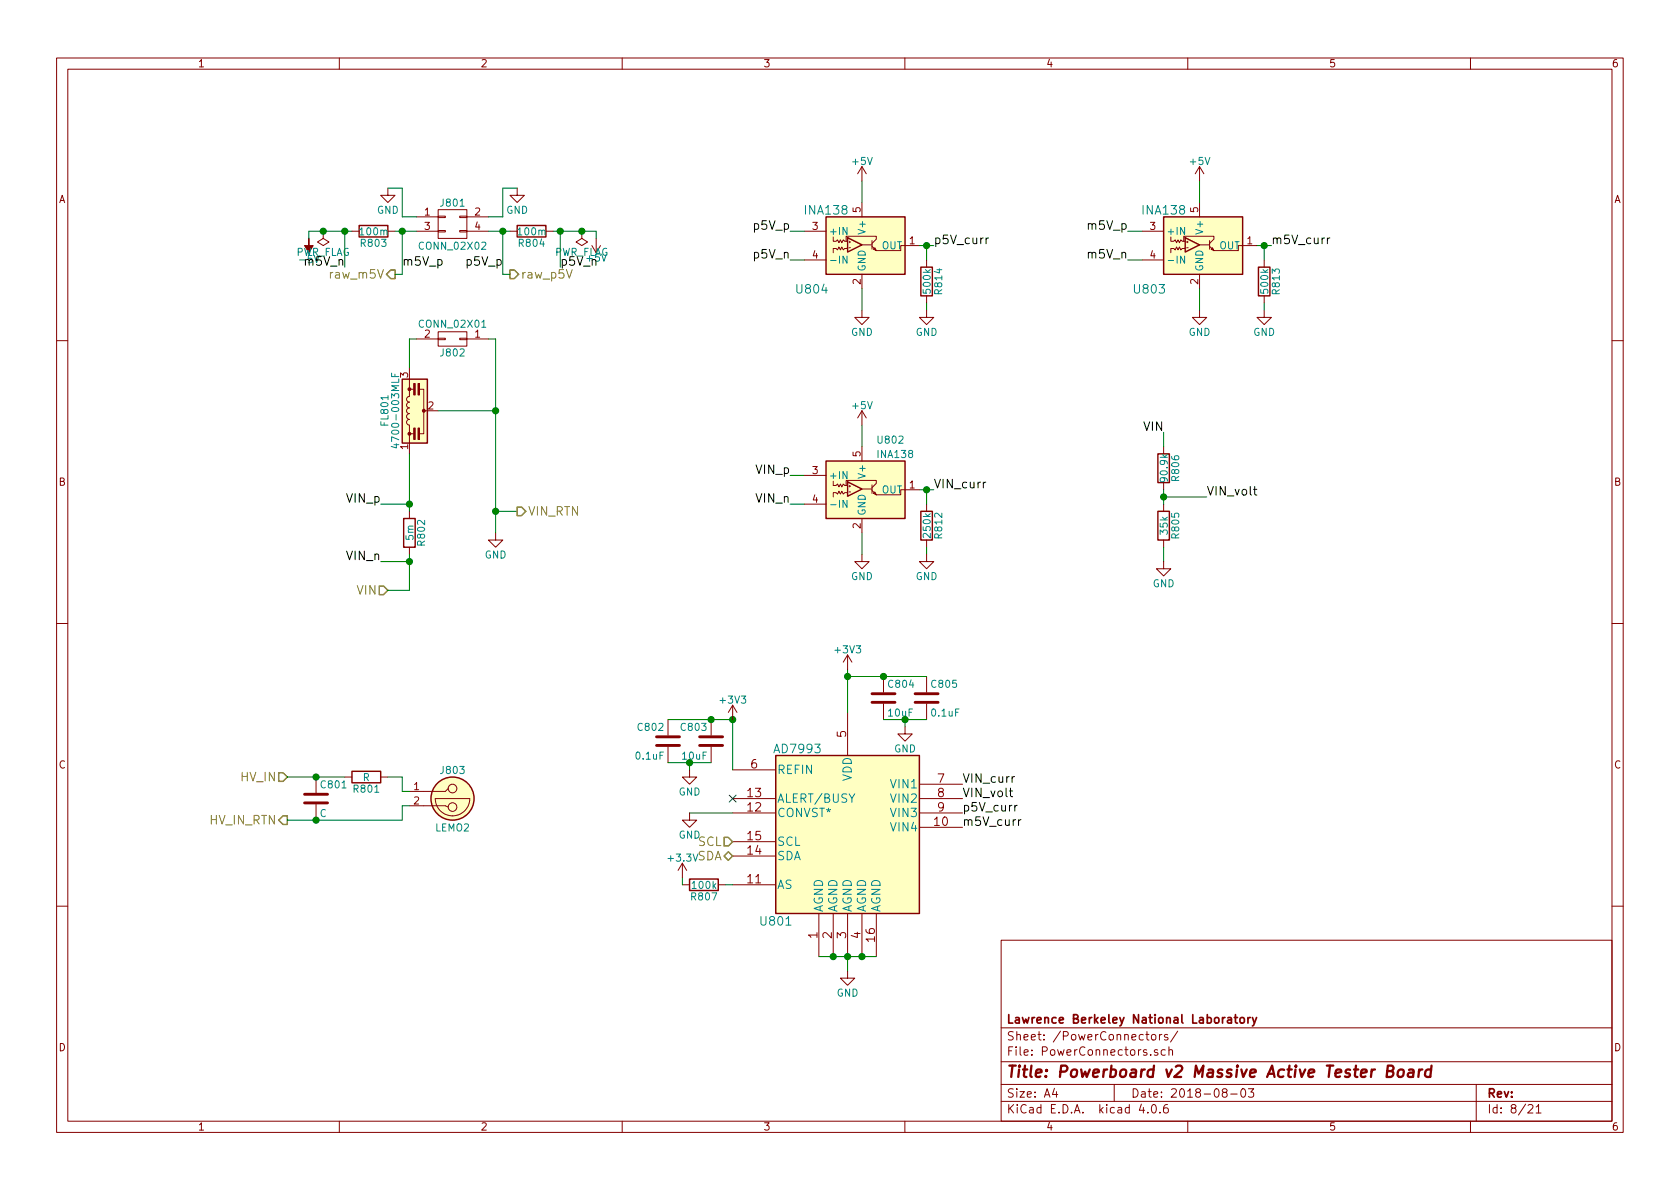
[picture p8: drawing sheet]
<svg xmlns="http://www.w3.org/2000/svg" width="297mm" height="210mm" viewBox="0 0 297 210" stroke-linecap="round" stroke-linejoin="round" font-family="sans-serif">
<g fill="none" stroke="#840000" stroke-width=".18">
<path d="M10 10.3h277v189.9h-277zM12 12.2h273v186.1h-273zM60 10.3v1.9M110 10.3v1.9M160 10.3v1.9M210 10.3v1.9M260 10.3v1.9M68.6 33.3v1.2h1.2l-1.2 1.3-1.3-1.3h1.3M73.7 38.3h3.8M77.5 38.2h1.2v.3h-1.2zM77.5 37.1h5v5.1h-5zM81.3 38.2h1.2v.3h-1.2z"/>
<path d="M82.5 38.3h3.9M91.4 33.3v1.2h1.3l-1.3 1.3-1.2-1.3h1.2M152.4 29.5v2.5M152.4 35.8v2.5M152.4 29.5l-.8 1.2M152.4 29.5l.8 1.2M212.1 29.5v2.5M212.1 35.8v2.5M212.1 29.5l-.8 1.2M212.1 29.5l.8 1.2M57.1 40.9h.1M57.1 40.9v1.3l1.1 .6-1.1 .6-1-.6 1-.6"/>
<path d="M62.2 40.9h1.3M68.6 40.9h1.2M73.7 40.9h3.8M73.7 59.9h3.8M77.5 40.8h1.2v.2h-1.2zM77.5 58.7h5v2.5h-5zM77.5 59.8h1.2v.3h-1.2zM81.3 40.8h1.2v.2h-1.2zM81.3 59.8h1.2v.3h-1.2zM82.5 40.9h3.9M82.5 59.9h3.9M90.2 40.9h1.2"/>
<path d="M96.5 40.9h1.3M102.9 40.9h.1M102.9 40.9v1.3l1 .6-1 .6-1-.6 1-.6M105.4 42.2v2.5M142.2 40.9h3.8M142.2 46h3.8M147.3 41.9v.8h.5l.3-.3 .2 .5 .3-.5 .2 .5 .3-.5 .3 .3h.5M149.6 42.7v-.9h5.3v.5l-.7 .7M149.9 43.9h-.5l-.3 .3-.3-.5-.2 .5-.3-.5-.2 .5-.3-.3h-.5v.8M150.1 43.8h.3M150.1 42.8h.3M150.2 42.7v.2"/>
<path d="M152.4 54.9v1.2h1.3l-1.3 1.3-1.3-1.3h1.3M152.4 48.5v2.5M152.4 43.3h1.8M154.2 43.6l.7 .7M154.2 42.5v1.6M154.4 44.1l.3-.3 .2 .5zM162.6 43.4h-3.3v.9h-4.4M163.8 54.9v1.2h1.3l-1.3 1.3-1.2-1.3h1.2M163.8 46v1.2M163.8 52.3v1.3M201.9 40.9h3.8M201.9 46h3.8"/>
<path d="M207 41.9v.8h.5l.3-.3 .2 .5 .3-.5 .2 .5 .3-.5 .2 .3h.5M209.3 42.7v-.9h5.3v.5l-.7 .7M209.5 43.9h-.5l-.2 .3-.3-.5-.2 .5-.3-.5-.2 .5-.3-.3h-.5v.8M209.8 43.8h.3M209.8 42.8h.3M209.9 42.7v.2M212.1 54.9v1.2h1.3l-1.3 1.3-1.3-1.3h1.3M212.1 43.3h1.8M212.1 48.5v2.5M213.9 43.6l.7 .7M213.9 42.5v1.6M214.1 44.1l.3-.3 .2 .5z"/>
<path d="M222.2 43.4h-3.3v.9h-4.3M223.5 54.9v1.2h1.3l-1.3 1.3-1.3-1.3h1.3M223.5 46v1.2M223.5 52.3v1.3M10 60.2h2M72.4 65v5.1l-.3 .1-.2 .3 .1 .4 .4 .2-.3 .1-.2 .3 .1 .4 .4 .2-.3 .1-.2 .4 .1 .3 .4 .2-.3 .1-.2 .4 .1 .4 .4 .2-.3 .1-.2 .3 .1 .4 .4 .2v5.1M72.4 76.7h.8M72.4 68.8h.8M74.2 68.8h.7v7.9h-.7M74.9 72.6h2.6M152.4 72.6l-.8 1.3M152.4 72.6v2.6"/>
<path d="M152.4 79v2.5M152.4 72.6l.8 1.3M205.7 79v1.3M285 60.2h2M72.4 90.4v1.3M72.4 96.8v1.2M87.6 94.2v1.3h1.3l-1.3 1.3-1.2-1.3h1.2M142.2 84.1h3.8M142.2 89.1h3.8M147.3 85.1v.7h.5l.3-.2 .2 .5 .3-.5 .2 .5 .3-.5 .3 .2h.5M149.6 85.8v-.8h5.3v.5l-.7 .7M149.9 87.1h-.5l-.3 .3-.3-.5-.2 .5-.3-.5-.2 .5-.3-.3h-.5v.8"/>
<path d="M150.1 87h.3M150.1 86h.3M150.2 85.8v.3M152.4 98v1.3h1.3l-1.3 1.3-1.3-1.3h1.3M152.4 91.7v2.5M152.4 86.5h1.8M154.2 85.7v1.5M154.2 86.7l.7 .8M154.4 87.2l.3-.2 .2 .5zM162.6 86.6h-3.3v.9h-4.4M163.8 98v1.3h1.3l-1.3 1.3-1.2-1.3h1.2M163.8 89.1v1.3"/>
<path d="M163.8 95.5v1.3M205.7 99.3v1.3h1.3l-1.3 1.2-1.2-1.2h1.2M205.7 85.3v1.3M205.7 89.1v1.3M205.7 95.5v1.3M10 110.3h2M149.9 115.8v2.6M149.9 115.8l-.8 1.3M149.9 115.8l.7 1.3M156.2 119.6v2.8M163.8 119.6v2.8M285 110.3h2"/>
<path d="M55.9 137.4v2.8M61 137.4h1.2M67.3 137.4h1.3M79.2 139.4l-.5 .5h-6.3M118.1 127.2v2.8M118.1 132.1v2.8M121.9 136.1v1.3h-1.3l1.3 1.3 1.3-1.3h-1.3M125.7 127.2v2.8M125.7 132.1v2.8M129.5 136.1h7.7M129.5 124.7l-.7 1.3M129.5 124.7v2.5"/>
<path d="M129.5 124.7l.8 1.3M149.9 126v7.6M156.2 124.5v2.7M160 128.5v1.3h1.3l-1.3 1.3-1.3-1.3h1.3M162.6 138.7h7.6M163.8 124.5v2.7M55.9 142.2v2.8M72.4 142.5h6.3l.5 .2M77 141.2h6.1a3 3 0 0 1-3.1 3.1 3 3 0 0 1-3-3.1zM120.6 156.5h1.3M120.6 152.6l-.7 1.3M120.6 152.6v2.6"/>
<path d="M120.6 152.6l.8 1.3M121.9 143.8v1.2h1.3l-1.3 1.3-1.3-1.3h1.3M127 156.5h1.3M129.5 141.2h7.7M129.5 143.8h7.7M129.5 156.5h7.7M129.5 151.4h7.7M129.5 148.8h7.7M162.6 141.2h7.6M162.6 143.8h7.6M162.6 146.3h7.6M10 160.2h2"/>
<path d="M144.8 161.5v7.7M147.3 161.5v7.7M149.9 171.7v1.3h1.2l-1.2 1.2-1.3-1.2h1.3M149.9 161.5v7.7M152.4 161.5v7.7M154.9 161.5v7.7M177 166.3h108v32h-108zM285 160.2h2M60 198.3v1.9M110 198.3v1.9M160 198.3v1.9M177 194.8h108"/>
<path d="M177 191.8h108M177 187.8h108M177 181.8h108M186.4 192.5l-.3 1h.9M186.8 193v1M197 191.8v3M201.8 195.2l-.4 1.1h1M202.6 182.9h.5M202.8 182.4v1.3l.3 .2M202.9 196.7v.1M203.7 183.1l.2-.2 .4 .2 .1 .5-.2 .2-.3 .1-.2-.1zM203.8 195.4l.1-.1a.81 .81 0 0 1 .6 .6 .81 .81 0 0 1-.3 .8l-.1 .1a.8 .8 0 0 1-.6-.6 .8 .8 0 0 1 .3-.8z"/>
<path d="M204.7 185.7a.37 .37 0 0 0-.6 .1l.1 .2 .5 .2v.1l-.2 .3-.4-.1M205 182.9v1M205.1 196.7v.1M205.4 182.9l-.4 .3M206 185.7l-.4-.1-.3 .3 .1 .6 .2 .1 .4-.1M206.4 195.3a.59 .59 0 0 0-.7 .7l.1 .7 .2 .1 .5-.1 .1-.5-.2-.2-.4-.1-.3 .3M206.5 183a.37 .37 0 0 0-.6 .1v.3l.6 .1v.1l-.2 .3-.4-.1M206.7 185.7l.2-.1 .4 .1v.9M206.7 185.1v1.5M208.2 182.3l-1.2 2M210 198.3v1.9M216.4 193.2l-.3-.3 .1-.2 .2-.2 .4 .1 .2 .2-.1 .2-.6 .2a.48 .48 0 0 0-.1 .7l.2 .1 .5-.1a.48 .48 0 0 0-.2-.7"/>
<path d="M217.6 193.5h1.1M219.5 192.7l.2-.2a.81 .81 0 0 1 .6 .6 .81 .81 0 0 1-.3 .8l-.1 .1a.79 .79 0 0 1-.4-1.3zM220.7 192.5h1l-.5 .6 .4 .1v.7l-.2 .1-.7-.1M260 198.3v1.9M261 191.8v6.5M270.2 195.5l.2-.2h.4l.2 .5-.9 1h.9M271.6 195.8l.4-.5v1.5M271.6 196.8h.9"/>
<circle cx="80" cy="139.4" r=".76"/>
<circle cx="80" cy="142.7" r=".76"/>
</g>
<path d="M245.3 189.4l.9-.1a.46 .46 0 0 0 .2-.5 .46 .46 0 0 0-.4-.4h-.6l-.2 2h.7a.53 .53 0 0 0 .4-.5 .53 .53 0 0 0-.4-.5M247.3 189.3a.51 .51 0 0 1 .5-.2 .51 .51 0 0 1 .4 .4l-.1 .6a.54 .54 0 0 1-.5 .4 .54 .54 0 0 1-.5-.4zM249.1 189.2h.8l-.1 1.2M249.9 189.6l-.7 .1a.4 .4 0 0 0-.3 .3 .4 .4 0 0 0 .2 .4l.7-.1M250.9 189.1l-.1 1.3M251.5 189.1a.54 .54 0 0 0-.6 .4M253 189.2a.7 .7 0 0 0-1 .3v.8l.3 .1 .6-.1M253.1 188.4l-.2 2" fill="none" stroke="#840000" stroke-width=".41"/>
<path d="M218.2 179.9h.6M218.4 179.4v1.3l.4 .2M220.6 179.9v1M221.1 179.9l-.5 .3M221.4 179.9l.4 1M222.2 179.9l-.5 1.4-.3 .1M219.3 180.1l.2-.2 .4 .2 .1 .5-.1 .2-.4 .1-.2-.1z" fill="none" stroke="#840000" stroke-width=".3"/>
<g fill="#ffffc2" stroke="#ffffc2" stroke-width=".18">
<path d="M146 38.3h14v10.2h-14z"/>
<path d="M205.7 38.3h14v10.2h-14z"/>
<path d="M137.2 133.6h25.4v27.9h-25.4z"/>
<path d="M146 81.5h14v10.2h-14z"/>
<path d="M71.1 67.1h4.5v11.3h-4.5z"/>
<circle cx="80" cy="141.2" r="3.8"/>
</g>
<g fill="none" stroke="#840000" stroke-width=".25">
<path d="M63.5 39.9h5.1v2h-5.1zM91.4 39.9h5.1v2h-5.1zM146 38.3h14v10.2h-14zM205.7 38.3h14v10.2h-14zM149.9 42l2.5 1.3-2.5 1.3zM162.8 47.2h2v5.1h-2zM209.5 42l2.6 1.3-2.6 1.3zM222.5 47.2h2v5.1h-2zM71.1 67.1h4.5v11.3h-4.5zM71.4 91.7h2v5.1h-2zM146 81.5h14v10.2h-14zM149.9 85.2l2.5 1.3-2.5 1.3z"/>
<path d="M162.8 90.4h2v5.1h-2zM204.7 80.3h2.1v5h-2.1zM204.7 90.4h2.1v5.1h-2.1zM62.2 136.4h5.1v2h-5.1zM137.2 133.6h25.4v27.9h-25.4zM121.9 155.4h5.1v2.1h-5.1z"/>
<circle cx="80" cy="141.2" r="3.8"/>
</g>
<g fill="none" stroke="#008400" stroke-width=".18">
<path d="M68.6 33.3h2.5v5h2.6M91.4 33.3h-2.5v5h-2.5M152.4 32v3.8M212.1 32v3.8M61 40.9v6.3M62.2 40.9h-7.6v1.3M69.8 40.9h3.9M71.1 40.9v7.6h-1.3M73.7 59.9h-1.3v5.1M86.4 40.9h3.8M86.4 59.9h1.2v34.3M88.9 40.9v7.6h1.3"/>
<path d="M97.8 40.9h7.6v1.3M99.1 40.9v6.3M139.7 40.9h2.5M139.7 46h2.5M152.4 51v3.9M162.6 43.4h2.5M163.8 43.4v2.6M163.8 53.6v1.3M199.4 40.9h2.5M199.4 46h2.5M212.1 51v3.9M222.2 43.4h2.6"/>
<path d="M223.5 43.4v2.6M223.5 53.6v1.3M77.5 72.6h10.1M152.4 75.2v3.8M205.7 76.4v2.6M67.3 89.1h5.1M67.3 99.3h5.1M72.4 80.3v10.1M72.4 98v6.4h-3.8M87.6 90.4h3.8M139.7 89.1h2.5M139.7 84.1h2.5"/>
<path d="M152.4 94.2v3.8M162.6 86.6h2.5M163.8 86.6v2.5M163.8 96.8v1.2M205.7 86.6v2.5M205.7 96.8v2.5M205.7 87.9h7.7M149.9 118.4v7.6M149.9 119.6h13.9M50.8 137.4h10.2M68.6 137.4h2.5v2.5h1.3M118.1 127.2h11.4v8.9"/>
<path d="M118.1 134.9h7.6M121.9 134.9v1.2M156.2 127.2h7.6M160 127.2v1.3M72.4 142.5h-1.3v2.5h-20.3M120.6 155.2v1.3M121.9 143.8h7.6M128.3 156.5h1.2M144.8 169.2h10.1M149.9 169.2v2.5"/>
</g>
<g fill="#840000" stroke="#840000" stroke-width=".18">
<path d="M54.6 42.2v1.2h.8l-.8 1.3-.8-1.3h.8z"/>
<path d="M73.9 75.7h.3v2h-.3z"/>
<path d="M73.2 75.7h.2v2h-.2z"/>
<path d="M73.9 67.8h.3v2h-.3z"/>
<path d="M73.2 67.8h.2v2h-.2z"/>
<circle cx="72.4" cy="76.7" r=".25"/>
<circle cx="74.9" cy="72.6" r=".25"/>
<circle cx="72.4" cy="68.8" r=".25"/>
</g>
<path d="M68.3 48.5l.8-.8h.7v1.6h-.7zM90.2 47.7h.7l.8 .8-.8 .8h-.7zM91.4 89.7h.8l.8 .7-.8 .8h-.8zM67.1 103.6h.7l.8 .8-.8 .8h-.7zM49.3 136.6h.7l.8 .8-.8 .8h-.7zM50 144.3h.8v1.5h-.8l-.7-.8zM128 148.1h.8l.7 .7-.7 .8h-.8zM128 151.4l.8-.8 .7 .8-.7 .7z" fill="none" stroke="#848400" stroke-width=".25"/>
<path d="M116.1 131.8h4M116.1 130.3h4M123.7 131.8h4.1M123.7 130.3h4.1M154.2 124.2h4M154.2 122.7h4M161.8 124.2h4.1M161.8 122.7h4.1M53.8 142h4.1M53.8 140.5h4.1" fill="none" stroke="#840000" stroke-width=".51"/>
<g fill="#008400" stroke="#008400" stroke-width=".25">
<circle cx="55.9" cy="137.4" r=".51"/>
<circle cx="55.9" cy="145" r=".51"/>
<circle cx="87.6" cy="90.4" r=".51"/>
<circle cx="72.4" cy="89.1" r=".51"/>
<circle cx="72.4" cy="99.3" r=".51"/>
<circle cx="99.1" cy="40.9" r=".51"/>
<circle cx="88.9" cy="40.9" r=".51"/>
<circle cx="71.1" cy="40.9" r=".51"/>
<circle cx="61" cy="40.9" r=".51"/>
<circle cx="205.7" cy="87.9" r=".51"/>
<circle cx="156.2" cy="119.6" r=".51"/>
<circle cx="160" cy="127.2" r=".51"/>
<circle cx="149.9" cy="119.6" r=".51"/>
<circle cx="125.7" cy="127.2" r=".51"/>
<circle cx="121.9" cy="134.9" r=".51"/>
<circle cx="129.5" cy="127.2" r=".51"/>
<circle cx="149.9" cy="169.2" r=".51"/>
<circle cx="147.3" cy="169.2" r=".51"/>
<circle cx="152.4" cy="169.2" r=".51"/>
<circle cx="102.9" cy="40.9" r=".51"/>
<circle cx="57.2" cy="40.9" r=".51"/>
<circle cx="163.8" cy="86.6" r=".51"/>
<circle cx="163.8" cy="43.4" r=".51"/>
<circle cx="223.5" cy="43.4" r=".51"/>
<circle cx="87.6" cy="72.6" r=".51"/>
</g>
<path d="M174.8 42.1l-.3 .1-.2 .2M235.1 42.1l-.3 .1-.1 .2M174.3 85.3h-.3l-.1 .3M221.6 86.5h.6M221.8 86v1.3l.4 .2M178.5 139.9h.5M178.7 139.4v1.3l.3 .2M179.4 137.3l-.3 .1-.2 .2M179.9 142.4l-.3 .1-.2 .2M180.5 145h-.3l-.1 .3" fill="none" stroke="#000" stroke-width=".18"/>
<path d="M149.8 45.3v1.3l-.8-1.3v1.3M209.4 45.3v1.3l-.7-1.3v1.3M69.2 66v.6h1.3M69.8 66.2v.4M70.1 78.5v.7l-.9-.3M149.8 88.5v1.2l-.8-1.2v1.2M150.1 140.4l.5 .8 .5-.8" fill="none" stroke="#008484" stroke-width=".18"/>
<path d="M128.9 140.6l1.2 1.2M130.1 140.6l-1.2 1.2" fill="none" stroke="#000084" stroke-width=".18"/>
<text font-size="2.8" fill="#840000" x="178" y="190.5">Title: Powerboard v2 Massive Active Tester Board</text>
<g font-size="2.1">
<text x="133.3" y="40.6">p5V_p</text>
<text x="192.4" y="40.6">m5V_p</text>
<text x="54" y="47">m5V_n</text>
<text x="71.1" y="47">m5V_p</text>
<text x="82.5" y="47">p5V_p</text>
<text x="99.1" y="47">p5V_n</text>
<text x="133.3" y="45.7">p5V_n</text>
<text x="165.1" y="43.2">p5V_curr</text>
<text x="192.4" y="45.7">m5V_n</text>
<text x="224.8" y="43.2">m5V_curr</text>
<text x="202.2" y="76.2">VIN</text>
<text x="133.7" y="83.8">VIN_p</text>
<text x="61.3" y="88.9">VIN_p</text>
<text x="133.7" y="88.9">VIN_n</text>
<text x="165.1" y="86.4">VIN_curr</text>
<text x="213.4" y="87.6">VIN_volt</text>
<text x="61.3" y="99.1">VIN_n</text>
<text x="170.2" y="141">VIN_volt</text>
<text x="170.2" y="138.4">VIN_curr</text>
<text x="170.2" y="143.5">p5V_curr</text>
<text x="170.2" y="146">m5V_curr</text>
</g>
<g font-size="2.1" fill="#008484">
<text x="142.5" y="37.9">INA138</text>
<text x="202.2" y="37.9">INA138</text>
<text x="141" y="51.9">U804</text>
<text x="200.7" y="51.9">U803</text>
<text x="137.1" y="133.2">AD7993</text>
<text x="137.4" y="136.9">REFIN</text>
<text x="137.4" y="142">ALERT/BUSY</text>
<text x="150.6" y="138.2" transform="rotate(-90 150.6 138.2)">VDD</text>
<text x="157.7" y="139.4">VIN1</text>
<text x="157.7" y="142">VIN2</text>
<text x="137.4" y="144.5">CONVST*</text>
<text x="137.4" y="149.6">SCL</text>
<text x="157.7" y="144.5">VIN3</text>
<text x="157.7" y="147">VIN4</text>
<text x="137.4" y="152.1">SDA</text>
<text x="137.4" y="157.2">AS</text>
<text x="145.5" y="161.3" transform="rotate(-90 145.5 161.3)">AGND</text>
<text x="148.1" y="161.3" transform="rotate(-90 148.1 161.3)">AGND</text>
<text x="150.6" y="161.3" transform="rotate(-90 150.6 161.3)">AGND</text>
<text x="153.1" y="161.3" transform="rotate(-90 153.1 161.3)">AGND</text>
<text x="155.7" y="161.3" transform="rotate(-90 155.7 161.3)">AGND</text>
<text x="134.6" y="163.7">U801</text>
</g>
<g font-size="2.1" fill="#848400">
<text x="58.6" y="49.3">raw_m5V</text>
<text x="92.1" y="49.3">raw_p5V</text>
<text x="93.4" y="91.2">VIN_RTN</text>
<text x="63.1" y="105.2">VIN</text>
<text x="42.6" y="138.2">HV_IN</text>
<text x="37.1" y="145.8">HV_IN_RTN</text>
<text x="123.4" y="149.6">SCL</text>
<text x="123.1" y="152.1">SDA</text>
</g>
<g font-size="2.1" fill="#840000">
<text x="149.6" y="130.4" transform="rotate(-90 149.6 130.4)">5</text>
<text x="132.8" y="135.9">6</text>
<text x="132.2" y="143.5">12</text>
<text x="132.2" y="141">13</text>
<text x="165.8" y="138.4">7</text>
<text x="165.8" y="141">8</text>
<text x="165.8" y="143.5">9</text>
<text x="132.2" y="148.6">15</text>
<text x="165.2" y="146">10</text>
<text x="132.2" y="151.1">14</text>
<text x="132.2" y="156.2">11</text>
<text x="144.5" y="165.9" transform="rotate(-90 144.5 165.9)">1</text>
<text x="147.1" y="165.9" transform="rotate(-90 147.1 165.9)">2</text>
<text x="149.6" y="165.9" transform="rotate(-90 149.6 165.9)">3</text>
<text x="152.1" y="165.9" transform="rotate(-90 152.1 165.9)">4</text>
<text x="154.7" y="166.5" transform="rotate(-90 154.7 166.5)">16</text>
<text x="178" y="184">Sheet: /PowerConnectors/</text>
<text x="178" y="181">Lawrence Berkeley National Laboratory</text>
<text x="178" y="186.7">File: PowerConnectors.sch</text>
<text x="178" y="196.9">KiCad E.D.A. kicad 4.0.6</text>
<text x="178" y="194.1">Size: A4</text>
<text x="200" y="194.1">Date: 2018-08-03</text>
<text x="263" y="194.1">Rev:</text>
<text x="263" y="196.9">Id: 8/21</text>
</g>
<g font-size="1.8" fill="#840000">
<text x="35" y="11.9">1</text>
<text x="85" y="11.9">2</text>
<text x="135" y="11.9">3</text>
<text x="185" y="11.9">4</text>
<text x="235" y="11.9">5</text>
<text x="285" y="11.9">6</text>
<text x="10.4" y="35.9">A</text>
<text x="285.4" y="35.9">A</text>
<text x="75.1" y="38.1">1</text>
<text x="75.1" y="40.6">3</text>
<text x="84" y="38.1">2</text>
<text x="84" y="40.6">4</text>
<text x="143.7" y="40.6">3</text>
<text x="152.1" y="37.6" transform="rotate(-90 152.1 37.6)">5</text>
<text x="203.4" y="40.6">3</text>
<text x="211.8" y="37.6" transform="rotate(-90 211.8 37.6)">5</text>
<text x="143.7" y="45.7">4</text>
<text x="160.8" y="43.2">1</text>
<text x="203.4" y="45.7">4</text>
<text x="220.5" y="43.2">1</text>
<text x="152.1" y="50.3" transform="rotate(-90 152.1 50.3)">2</text>
<text x="211.8" y="50.3" transform="rotate(-90 211.8 50.3)">2</text>
<text x="75.1" y="59.7">2</text>
<text x="84" y="59.7">1</text>
<text x="72.1" y="66.8" transform="rotate(-90 72.1 66.8)">3</text>
<text x="75.7" y="72.4">2</text>
<text x="72.1" y="79.5" transform="rotate(-90 72.1 79.5)">1</text>
<text x="143.7" y="83.8">3</text>
<text x="152.1" y="80.7" transform="rotate(-90 152.1 80.7)">5</text>
<text x="10.4" y="85.9">B</text>
<text x="143.7" y="88.9">4</text>
<text x="160.8" y="86.4">1</text>
<text x="285.4" y="85.9">B</text>
<text x="152.1" y="93.4" transform="rotate(-90 152.1 93.4)">2</text>
<text x="10.4" y="135.9">C</text>
<text x="285.4" y="135.9">C</text>
<text x="73.2" y="139.7">1</text>
<text x="73.2" y="142.2">2</text>
<text x="10.4" y="185.9">D</text>
<text x="285.4" y="185.9">D</text>
<text x="35" y="199.9">1</text>
<text x="85" y="199.9">2</text>
<text x="135" y="199.9">3</text>
<text x="185" y="199.9">4</text>
<text x="235" y="199.9">5</text>
<text x="285" y="199.9">6</text>
</g>
<g font-size="1.8" fill="#008484">
<text x="150.8" y="29.2">+5V</text>
<text x="210.5" y="29.2">+5V</text>
<text x="63.8" y="41.6">100m</text>
<text x="66.6" y="37.8">GND</text>
<text x="78.1" y="36.5">J801</text>
<text x="89.5" y="37.8">GND</text>
<text x="91.7" y="41.6">100m</text>
<text x="146.6" y="41.5">+IN</text>
<text x="153" y="41.1" transform="rotate(-90 153 41.1)">V+</text>
<text x="206.2" y="41.5">+IN</text>
<text x="212.7" y="41.1" transform="rotate(-90 212.7 41.1)">V+</text>
<text x="52.2" y="45.2">PWR_FLAG</text>
<text x="63.9" y="43.6">R803</text>
<text x="74.4" y="44.1">CONN_02X02</text>
<text x="91.9" y="43.6">R804</text>
<text x="97.9" y="45.2">PWR_FLAG</text>
<text x="103.8" y="46.2">+5V</text>
<text x="146.6" y="46.6">-IN</text>
<text x="155.8" y="44.1">OUT</text>
<text x="206.2" y="46.6">-IN</text>
<text x="215.5" y="44.1">OUT</text>
<text x="153" y="48" transform="rotate(-90 153 48)">GND</text>
<text x="164.5" y="51.7" transform="rotate(-90 164.5 51.7)">500k</text>
<text x="166.6" y="51.9" transform="rotate(-90 166.6 51.9)">R814</text>
<text x="212.7" y="48" transform="rotate(-90 212.7 48)">GND</text>
<text x="224.2" y="51.7" transform="rotate(-90 224.2 51.7)">500k</text>
<text x="226.3" y="51.9" transform="rotate(-90 226.3 51.9)">R813</text>
<text x="74.4" y="57.9">CONN_02X01</text>
<text x="150.4" y="59.4">GND</text>
<text x="161.9" y="59.4">GND</text>
<text x="210.1" y="59.4">GND</text>
<text x="221.6" y="59.4">GND</text>
<text x="78.1" y="63">J802</text>
<text x="68.7" y="75.2" transform="rotate(-90 68.7 75.2)">FL801</text>
<text x="150.8" y="72.3">+5V</text>
<text x="70.6" y="78.2" transform="rotate(-90 70.6 78.2)">4700-003MLF</text>
<text x="155.3" y="81">INA138</text>
<text x="155.3" y="78.4">U802</text>
<text x="146.6" y="84.7">+IN</text>
<text x="146.6" y="89.8">-IN</text>
<text x="153" y="84.2" transform="rotate(-90 153 84.2)">V+</text>
<text x="155.8" y="87.2">OUT</text>
<text x="206.5" y="85" transform="rotate(-90 206.5 85)">90.9k</text>
<text x="208.5" y="84.9" transform="rotate(-90 208.5 84.9)">R806</text>
<text x="73.1" y="95.5" transform="rotate(-90 73.1 95.5)">5m</text>
<text x="153" y="91.2" transform="rotate(-90 153 91.2)">GND</text>
<text x="164.5" y="94.9" transform="rotate(-90 164.5 94.9)">250k</text>
<text x="166.6" y="95.1" transform="rotate(-90 166.6 95.1)">R812</text>
<text x="206.5" y="94.4" transform="rotate(-90 206.5 94.4)">35k</text>
<text x="208.5" y="95.1" transform="rotate(-90 208.5 95.1)">R805</text>
<text x="75.1" y="96.3" transform="rotate(-90 75.1 96.3)">R802</text>
<text x="85.7" y="98.7">GND</text>
<text x="150.4" y="102.6">GND</text>
<text x="161.9" y="102.6">GND</text>
<text x="203.8" y="103.8">GND</text>
<text x="147.8" y="115.5">+3V3</text>
<text x="127.5" y="124.4">+3V3</text>
<text x="157.2" y="121.6">C804</text>
<text x="164.8" y="121.6">C805</text>
<text x="112.9" y="129.2">C802</text>
<text x="120.5" y="129.2">C803</text>
<text x="157.1" y="126.7">10uF</text>
<text x="164.8" y="126.7">0.1uF</text>
<text x="78.1" y="136.8">J803</text>
<text x="112.5" y="134.3">0.1uF</text>
<text x="120.7" y="134.3">10uF</text>
<text x="158.1" y="133">GND</text>
<text x="56.9" y="139.4">C801</text>
<text x="62.7" y="140.2">R801</text>
<text x="64.1" y="138.1">R</text>
<text x="120" y="140.7">GND</text>
<text x="56.5" y="144.5">C</text>
<text x="77" y="147">LEMO2</text>
<text x="120" y="148.3">GND</text>
<text x="118.3" y="152.3">+3.3V</text>
<text x="122.4" y="159.2">R807</text>
<text x="122.5" y="157.2">100k</text>
<text x="147.9" y="176.2">GND</text>
</g>
<text font-size="1.8" x="53.2" y="46.5">-5V</text>
</svg>
